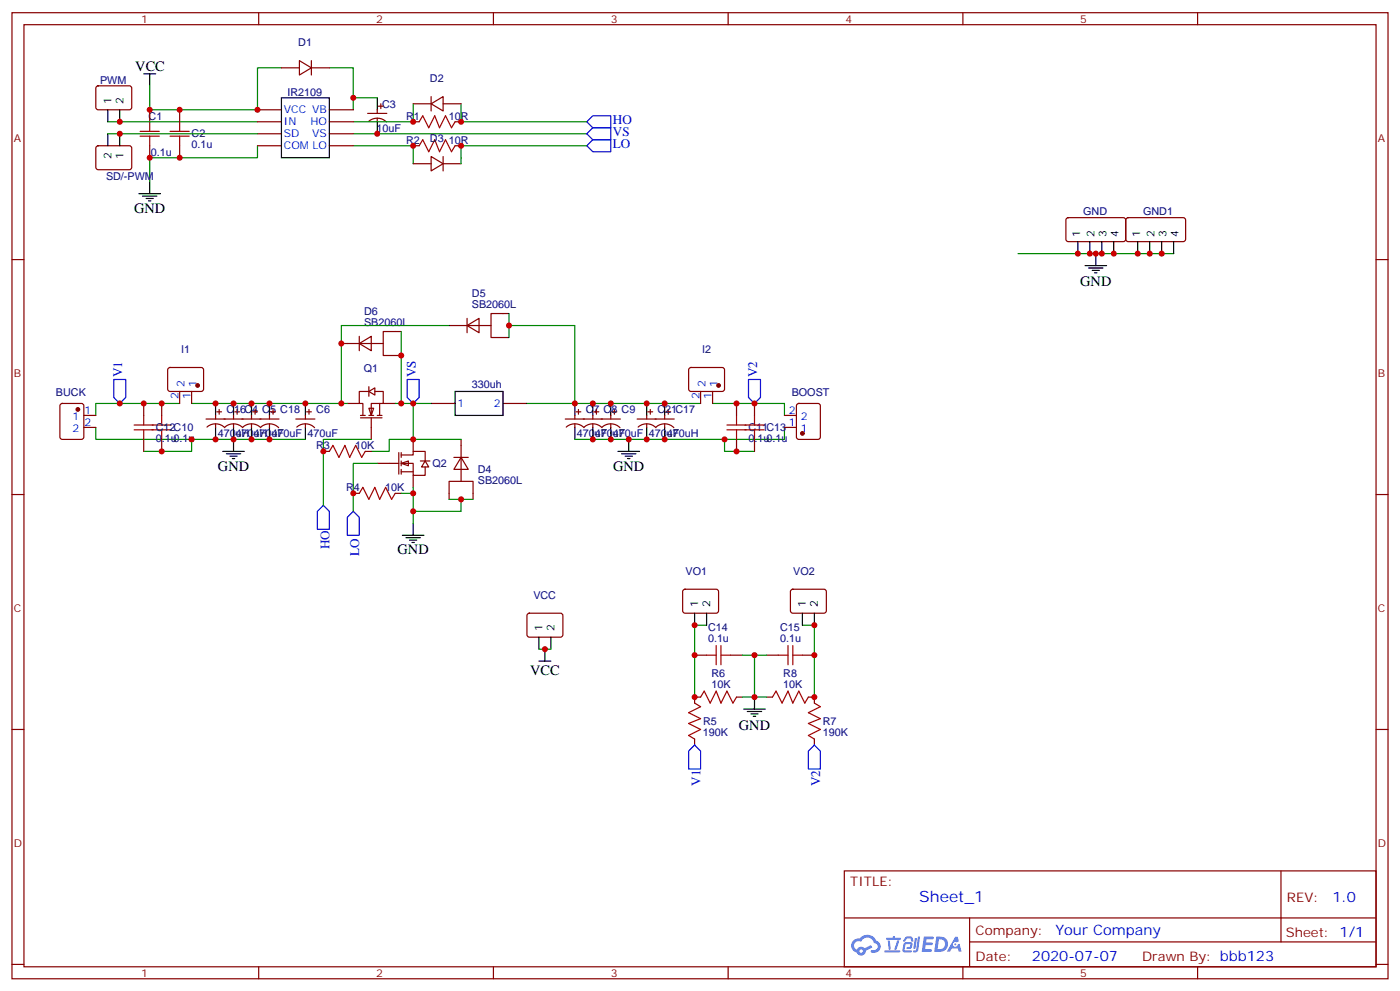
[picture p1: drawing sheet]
<svg xmlns="http://www.w3.org/2000/svg" width="412mm" height="292mm" viewBox="0 0 412 292" stroke-linecap="round" stroke-linejoin="round" font-family="sans-serif">
<g fill="none" stroke="#870000" stroke-width=".35">
<path d="M3.5 3.7h405.4v284.4h-405.4zM7.1 7.3h398.2v277.3h-398.2zM76.2 3.7v3.6M145.3 3.7v3.6M214.5 3.7v3.6M283.6 3.7v3.6M352.8 3.7v3.6M3.5 76.4h3.6M405.3 76.4h3.6M3.5 145.6h3.6M405.3 145.6h3.6M3.5 214.7h3.6"/>
<path d="M405.3 214.7h3.6M248.7 256.3h156.6v28.3h-156.6zM377.3 256.4v20.8M248.7 270.2h156.5M285.6 277.2h119.6M285.6 270.2v14.1M3.5 283.8h3.6M76.2 284.6v3.5M145.3 284.6v3.5M214.5 284.6v3.5M283.6 284.6v3.5M352.8 284.6v3.5"/>
<path d="M405.3 283.8h3.6"/>
</g>
<g fill="#5487ff">
<path d="M272.1 275.7h2.6l.3 .2-.1 .5-2 .1-.1 .9h1.6l.4 .4-.4 .4h-1.7l-.2 1.2h1.8l.3 .4-.2 .3h-2.9z"/>
<path d="M281.4 275.7h.7l.4 1.3-.7 .4a.74 .74 0 0 0-1.1 .3 .74 .74 0 0 0 .5 1 .74 .74 0 0 0 .9-.7l.5-.2 .7 2.3h-.9l-.2-.9h-1.9l-.5 .9h-.9z"/>
<path d="M269.5 276.1h.6l-.4 2.9a.31 .31 0 0 1-.3 .3 .31 .31 0 0 1-.3-.3z"/>
<path d="M270.4 275.6h.6l-.5 4a.89 .89 0 0 1-.7 .7 .89 .89 0 0 1-.9-.3l1-.5z"/>
<path d="M266.8 275.8l.6-.2 1.2 .1 .5 1.3-.6 .1-.4-.9-1 .1a.95 .95 0 0 1-1 .8l-.1-.2z"/>
<path d="M266.4 277.5l1.8-.2a1.04 1.04 0 0 1 .6 1.1 1.04 1.04 0 0 1-.8 .9h-.7a.29 .29 0 0 1-.3-.3 .29 .29 0 0 1 .3-.3h.7l.2-.8h-1.4l-.4 1.8h1.9a.29 .29 0 0 1 .3 .4 .29 .29 0 0 1-.3 .2h-2l-.4-.3 .2-2.1z"/>
<path d="M260.5 279.7h4.4a.3 .3 0 0 1 .3 .3 .3 .3 0 0 1-.3 .3h-4.3z"/>
<path d="M264.3 276.8h.6l-.5 1.7a1.02 1.02 0 0 1-.7 1.1l-.2-.3z"/>
<path d="M261.5 276.8h.6l.3 2.4-.3 .3-.3-.2z"/>
<path d="M261.1 276h1.9l.2-.5h.5l-.1 .5h1.5a.29 .29 0 0 1 .3 .3 .29 .29 0 0 1-.3 .3h-3.9z"/>
<path d="M275.8 275.7l-.6 4.4h1.4a2.27 2.27 0 0 0 2.7-2.2 2.27 2.27 0 0 0-2.7-2.2zM276.6 276.5a1.5 1.5 0 0 1 1.8 1.5 1.5 1.5 0 0 1-1.9 1.4h-.3z"/>
<path d="M251.4 276.8a2.09 2.09 0 0 0 1 3.6 1.37 1.37 0 0 0 1.5 .8 1.37 1.37 0 0 0 1.1-1.4l2-.9-.5-.7-1.8 .9a1.4 1.4 0 0 0-2.3 .4 1.32 1.32 0 0 1-.6-1.8 1.32 1.32 0 0 1 1.9-.5 2.02 2.02 0 0 1 2-1.2 2.02 2.02 0 0 1 1.8 1.6 1.09 1.09 0 0 1 1.1 1.3 1.09 1.09 0 0 1-1.6 .7 .41 .41 0 0 0-.5 .4 .41 .41 0 0 0 .4 .4 1.89 1.89 0 0 0 2.4-1.1 1.89 1.89 0 0 0-1.2-2.5 2.98 2.98 0 0 0-5-.6l-1 .2zM253.2 280a.52 .52 0 0 1 1 0 .52 .52 0 0 1-1 0z"/>
<circle cx="281.4" cy="277.9" r=".28"/>
</g>
<path d="M31.7 32.3v3.5M35.3 32.3v3.5M42.3 21.7h3.6M44.1 21.7v3.6M111.1 28.8v3.5M111.1 35.8v3.6M40.9 57h6.4M42 57.7h4.2M43 58.4h2.2M43.7 59.1h.7M44.1 53.5v3.5" fill="none" stroke="#000" stroke-width=".35"/>
<path d="M41.3 38.7h5.6M44.1 35.8v2.9M123.5 35.8l1-1.7 1.8 3.5 1.8-3.5 1.4 3.5 1.7-3.5 1.8 3.5 1.1-1.8M41.3 40.1h5.6M44.1 40.1v2.8M123.5 42.9l1-1.8 1.8 3.6 1.8-3.6 1.4 3.6 1.7-3.6 1.8 3.6 1.1-1.8" fill="none" stroke="#a10000" stroke-width=".35"/>
<g fill="none" stroke="#870000" stroke-width=".35">
<path d="M28.5 25.5l.4-.2h9.5l.4 .7-.1 5.9-.6 .4-9.4-.1-.5-.6v-5.6zM44.1 32.3v3.5M108.3 33.4h5.6M108.6 35.8a3.8 3.8 0 0 1 5.2 .1M111.1 32.3v1.1M111.1 34.8v1M111.5 31.3h1.4M112.2 30.6v1.4M121.7 35.8h1.8M134.1 35.8h1.7M44.1 42.9v3.5M121.7 42.9h1.8"/>
<path d="M134.1 42.9h1.7"/>
</g>
<path d="M97 20h7.1v12.3M31.7 35.8h44.1M104.1 39.4h68.8M104.1 28.8h7M121.7 30.6v5.2h-17.6M75.8 42.9v3.5h-31.7v7.1M104.1 42.9h17.6v5.3" fill="none" stroke="#008700" stroke-width=".35"/>
<path d="M172.9 35.8l1.7-1.7h5.3v3.5h-5.3zM172.9 42.9l1.7-1.8h5.3v3.6h-5.3z" fill="none" stroke="#00f" stroke-width=".35"/>
<g fill="#fff" stroke="#870000" stroke-width=".35">
<path d="M108.7 120.2h1.4l-.7 2.1z"/>
<path d="M108.7 115.2l1.7-1v2.1z"/>
</g>
<path d="M102.3 118.7h3.5M108.7 115.2h-2.9v3.5h1.1v3.6M108.7 113.8v2.8M110.4 115.2h2.5v3.5h-3.5v3.6M111.8 118.7v3.6M112.9 118.7h3.5M106.2 123h6.3M106.2 122.3h1.4M108.7 122.3h1.4M109.4 123v6.3M111.1 122.3h1.4" fill="none" stroke="#870000" stroke-width=".35"/>
<g fill="#fff" stroke="#870000" stroke-width=".35">
<path d="M118.2 136.4l2.1-.7v1.4z"/>
<path d="M125.2 135.7l1.1 1.7h-2.1z"/>
</g>
<g fill="none" stroke="#870000" stroke-width=".35">
<path d="M82.9 20h5.3M88.2 17.9l3.5 2.1-3.5 2.1zM91.7 17.9v4.2M91.7 20h5.3M52.9 32.3v3.5M75.8 32.3h7.1M75.8 35.8h7.1M75.8 39.4h7.1M97 32.3h7.1M97 35.8h7.1M97 39.4h7.1M121.7 30.6h5.3"/>
<path d="M127 30.6l3.5-2.2v4.3zM127 28.4v4.3M130.5 30.6h5.3M28.5 43.1l.4-.2 9.5 .1 .4 .6-.1 5.9-.6 .5-9.4-.1-.5-.7v-5.6zM52.9 42.9v3.5M75.8 42.9h7.1M97 42.9h7.1M121.7 48.2h5.3M127 46.1l3.5 2.1-3.5 2.1zM130.5 46.1v4.2M130.5 48.2h5.3M314.2 64.3l.5-.2h16.5l.4 .7-.1 5.9-.6 .4h-16.5l-.4-.7v-5.6z"/>
<path d="M331.8 64.3l.5-.2h16.5l.4 .7v5.9l-.7 .4h-16.5l-.4-.7v-5.6zM105.8 99v4.2M118.2 97.6h-5.3v7h5.3M132.3 95.8h12.3M137.6 95.8l3.5-2.1v4.2zM137.6 93.7v4.2M149.9 92.3h-5.3v7h5.3M17.9 119l.4-.3h5.7l.6 .5 .1 9.4-.5 .7h-5.9l-.6-.4-.1-9.4zM42.3 118.7v3.6M47.6 118.7v3.6M49.6 108.4l.5-.2h9.4l.5 .7-.1 5.9-.6 .4h-9.5l-.4-.7v-5.6zM52.9 115.2v3.5"/>
<path d="M56.4 115.2v3.5M100.5 101.1h12.4M105.8 101.1l3.6-2.1v4.2zM127 118.7h7.1M148.2 118.7h7M203.1 108.4l.5-.2h9.4l.4 .7v5.9l-.7 .4h-9.4l-.5-.7v-5.6zM206.4 115.2v3.5M209.9 115.2v3.5M217 118.7v3.6M222.2 118.7v3.6M234.8 119l.5-.3h5.6l.7 .5 .1 9.4-.5 .7h-5.9l-.6-.4-.1-9.4zM24.7 125.8h3.5"/>
<path d="M24.7 122.3h3.5M42.3 129.3v3.6M47.6 129.3v3.6M60.7 123.3h21.5M61 125.7a3.8 3.8 0 0 1 5.2 .2M63.5 122.3v1M63.5 124.7v1.1M63.9 121.2h1.4M64.6 120.5v1.4M66.3 125.7a3.8 3.8 0 0 1 5.2 .2M68.8 122.3v1M68.8 124.7v1.1"/>
<path d="M69.1 121.2h1.5M69.8 120.5v1.4M71.5 125.7a3.8 3.8 0 0 1 5.3 .2M74.1 122.3v1M74.1 124.7v1.1M74.4 121.2h1.4M75.1 120.5v1.4M76.8 125.7a3.8 3.8 0 0 1 5.3 .2M79.4 122.3v1M79.4 124.7v1.1M79.7 121.2h1.4M80.4 120.5v1.4"/>
<path d="M87.1 123.3h5.7M87.4 125.7a3.8 3.8 0 0 1 5.3 .2M90 122.3v1M90 124.7v1.1M90.3 121.2h1.4M91 120.5v1.4M95.2 132.9h1.8M107.6 132.9h1.8M111.1 136.4h6.4M117.5 133.2v6.4M118.2 133.9h3.5v-1h3.5v2.8M118.2 136.4h3.5v3.5h3.5v-2.5"/>
<path d="M118.2 138.9h3.5M118.2 133.2v1.4M118.2 135.7v1.4M118.2 138.1v1.5M121.7 129.3v3.6M121.7 139.9v3.5M123.8 135.7h2.8M133.7 134.6h4.2M135.8 134.6l2.1 3.5h-4.2zM135.8 129.3v12.4M166.5 123.3h16.2M166.8 125.7a3.8 3.8 0 0 1 5.2 .2"/>
<path d="M169.3 122.3v1M169.3 124.7v1.1M169.7 121.2h1.4M170.4 120.5v1.4M172.1 125.7a3.8 3.8 0 0 1 5.2 .2M174.6 122.3v1M174.6 124.7v1.1M175 121.2h1.4M175.7 120.5v1.4M177.4 125.7a3.8 3.8 0 0 1 5.2 .2M179.9 122.3v1M179.9 124.7v1.1"/>
<path d="M180.3 121.2h1.4M181 120.5v1.4M187.7 123.3h10.9M188 125.7a3.8 3.8 0 0 1 5.2 .2M190.5 122.3v1M190.5 124.7v1.1M190.9 121.2h1.4M191.6 120.5v1.4M193.3 125.7a3.8 3.8 0 0 1 5.2 .2M195.8 122.3v1M195.8 124.7v1.1M196.1 121.2h1.5"/>
<path d="M196.8 120.5v1.4M217 129.3v3.6M222.2 129.3v3.6M231.1 125.8h3.5M231.1 122.3h3.5M104.1 145.2h1.7M116.4 145.2h1.8M132.3 147v-5.3h7v5.3M201.3 173.6l.5-.2 9.4 .1 .5 .6-.1 6-.6 .4-9.5-.1-.4-.6v-5.7zM233.1 173.6l.4-.2 9.5 .1 .4 .6v6l-.7 .4-9.4-.1-.5-.6v-5.7zM155.5 180.7l.4-.2h9.5l.4 .7-.1 5.9-.6 .4h-9.4l-.5-.7v-5.6zM204.6 192.8h3.5"/>
<path d="M215.2 192.8h3.5M225.8 192.8h3.5M236.4 192.8h3.5M204.6 217.5v1.8M206.4 205.2h-1.8v1.7M217 205.2h1.7M225.8 205.2h1.7M238.1 205.2h1.8v1.7M239.9 217.5v1.8"/>
</g>
<g fill="none" stroke="#000" stroke-width=".35">
<path d="M31.7 39.4v3.5M35.3 39.4v3.5M82.9 28.8h14.1v17.6h-14.1zM317.5 71.1v3.5M319.6 78.2h6.4M320.7 78.9h4.2M321 71.1v3.5M321.7 79.6h2.1M322.8 74.6v3.6M324.6 71.1v3.5M328.1 71.1v3.5M335.1 71.1v3.5"/>
<path d="M338.7 71.1v3.5M342.2 71.1v3.5M345.7 71.1v3.5M322.4 80.3h.7M63.5 118.7v3.6M68.8 118.7v3.6M74.1 118.7v3.6M79.4 118.7v3.6M90 118.7v3.6M134.1 115.2h14.1v7.1h-14.1zM169.3 118.7v3.6M174.6 118.7v3.6"/>
<path d="M179.9 118.7v3.6M190.5 118.7v3.6M195.8 118.7v3.6M63.5 125.8v3.5M65.6 132.9h6.4M66.7 133.6h4.2M67.7 134.3h2.1M68.4 135h.7M68.8 125.8v7.1M74.1 125.8v3.5M79.4 125.8v3.5M90 125.8v3.5"/>
<path d="M169.3 125.8v3.5M174.6 125.8v3.5M179.9 125.8v3.5M182 132.9h6.4M183.1 133.6h4.2M184.1 134.3h2.2M184.9 135h.7M185.2 129.3v3.6M190.5 125.8v3.5M195.8 125.8v3.5M118.5 157.6h6.4M119.6 158.3h4.2"/>
<path d="M120.6 159h2.2M121.4 159.7h.7M121.7 154v3.6M158.7 187.5v3.6M158.7 194.6h3.6M160.5 191.1v3.5M162.3 187.5v3.6M204.6 180.5v3.5M208.1 180.5v3.5M236.4 180.5v3.5M239.9 180.5v3.5M219.1 208.7h6.3"/>
<path d="M220.1 209.4h4.3M221.2 210.1h2.1M221.9 210.8h.7M222.2 205.2v3.5"/>
</g>
<path d="M172.9 39.4l1.7-1.8h5.3v3.5h-5.3zM33.5 111.7h3.5v5.3l-1.7 1.7-1.8-1.7zM119.9 111.7h3.6v5.3l-1.8 1.7-1.8-1.7zM220.5 111.7h3.5v5.3l-1.8 1.7-1.7-1.7zM95.2 148.7l1.8 1.8v5.3h-3.5v-5.3zM104.1 150.5l1.7 1.8v5.3h-3.5v-5.3zM204.6 219.3l1.8 1.8v5.2h-3.6v-5.2zM239.9 219.3l1.8 1.8v5.2h-3.6v-5.2z" fill="none" stroke="#00f" stroke-width=".35"/>
<g fill="none" stroke="#008700" stroke-width=".35">
<path d="M82.9 20h-7.1v12.3h-31.7v-7M31.7 39.4h44.1M135.8 30.6v5.2h37.1M172.9 42.9h-37.1v5.3M299.9 74.6h45.8M118.2 97.6v21.1M132.3 95.8h-31.8v22.9M149.9 95.8h19.4v22.9M149.9 92.3v7M52.9 118.7h-24.7v3.6M56.4 118.7h45.9M116.4 118.7h10.6"/>
<path d="M121.7 118.7v10.6h-7v3.6h-5.3M155.2 118.7h51.2M209.9 118.7h21.2v3.6M28.2 125.8v3.5h61.8M56.4 129.3v3.6h-14.1M109.4 129.3h-14.2v19.4M111.1 136.4h-7v14.1M121.7 129.3h14.1M213.4 129.3v3.6h8.8M231.1 125.8v3.5h-61.8M118.2 145.2h3.5M121.7 143.4v10.6"/>
<path d="M132.3 147h7M135.8 147v3.5h-14.1M158.7 191.1h3.6M208.1 184h-3.5v21.2M218.7 192.8h7.1M222.2 192.8v12.4M236.4 184h3.5v21.2M218.7 205.2h7.1"/>
</g>
<g fill="none" stroke="#a10000" stroke-width=".35">
<path d="M50.1 38.7h5.6M52.9 35.8v2.9M50.1 40.1h5.6M52.9 40.1v2.8M39.5 126.5h10.9M39.5 125.1h10.9M42.3 122.3v2.8M42.3 126.5v2.8M47.6 122.3v2.8M47.6 126.5v2.8M97 132.9l1.1-1.8 1.7 3.5 1.8-3.5 1.4 3.5 1.8-3.5 1.7 3.5 1.1-1.7M214.1 126.5h11"/>
<path d="M214.1 125.1h11M217 122.3v2.8M217 126.5v2.8M222.2 122.3v2.8M222.2 126.5v2.8M105.8 145.2l1.1-1.8 1.8 3.6 1.7-3.6 1.4 3.6 1.8-3.6 1.8 3.6 1-1.8M208.1 192.8h2.9M211 190v5.7M212.4 190v5.7M212.4 192.8h2.8M229.3 192.8h2.8M232.1 190v5.7"/>
<path d="M233.5 192.8h2.9M233.5 190v5.7M204.6 206.9l1.8 1.1-3.6 1.8 3.6 1.7-3.6 1.4 3.6 1.8-3.6 1.8 1.8 1M206.4 205.2l1-1.8 1.8 3.5 1.8-3.5 1.4 3.5 1.7-3.5 1.8 3.5 1.1-1.7M227.5 205.2l1.1-1.8 1.8 3.5 1.7-3.5 1.4 3.5 1.8-3.5 1.8 3.5 1-1.7M239.9 206.9l1.8 1.1-3.6 1.8 3.6 1.7-3.6 1.4 3.6 1.8-3.6 1.8 1.8 1"/>
</g>
<g fill="#870000" stroke="#870000" stroke-width=".35">
<circle cx="58.2" cy="113.5" r=".53"/>
<circle cx="211.7" cy="113.5" r=".53"/>
<circle cx="22.9" cy="120.5" r=".53"/>
<circle cx="236.4" cy="127.6" r=".53"/>
</g>
<g fill="#c00">
<circle cx="68.8" cy="118.7" r=".88"/>
<circle cx="75.8" cy="32.3" r=".88"/>
<circle cx="160.5" cy="191.1" r=".88"/>
<circle cx="222.3" cy="205.2" r=".88"/>
<circle cx="204.6" cy="205.2" r=".88"/>
<circle cx="121.7" cy="145.2" r=".88"/>
<circle cx="104.1" cy="145.2" r=".88"/>
<circle cx="121.7" cy="129.3" r=".88"/>
<circle cx="95.3" cy="132.9" r=".88"/>
<circle cx="185.2" cy="129.3" r=".88"/>
<circle cx="68.8" cy="129.3" r=".88"/>
<circle cx="111.1" cy="39.4" r=".88"/>
<circle cx="121.7" cy="42.9" r=".88"/>
<circle cx="121.7" cy="35.8" r=".88"/>
<circle cx="35.3" cy="35.8" r=".88"/>
<circle cx="104.1" cy="28.8" r=".88"/>
<circle cx="121.7" cy="118.7" r=".88"/>
<circle cx="169.3" cy="118.7" r=".88"/>
<circle cx="239.9" cy="205.2" r=".88"/>
<circle cx="324.6" cy="74.6" r=".88"/>
<circle cx="321" cy="74.6" r=".88"/>
<circle cx="322.8" cy="74.6" r=".88"/>
<circle cx="90" cy="118.7" r=".88"/>
<circle cx="239.9" cy="184" r=".88"/>
<circle cx="204.6" cy="184" r=".88"/>
<circle cx="222.3" cy="118.7" r=".88"/>
<circle cx="35.3" cy="118.7" r=".88"/>
<circle cx="121.7" cy="150.5" r=".88"/>
<circle cx="135.8" cy="147" r=".88"/>
<circle cx="328.1" cy="74.6" r=".88"/>
<circle cx="335.1" cy="74.6" r=".88"/>
<circle cx="338.7" cy="74.6" r=".88"/>
<circle cx="342.2" cy="74.6" r=".88"/>
<circle cx="100.5" cy="118.7" r=".88"/>
<circle cx="56.4" cy="129.3" r=".88"/>
<circle cx="217" cy="118.7" r=".88"/>
<circle cx="213.4" cy="129.3" r=".88"/>
<circle cx="47.6" cy="118.7" r=".88"/>
<circle cx="42.3" cy="118.7" r=".88"/>
<circle cx="217" cy="132.9" r=".88"/>
<circle cx="47.6" cy="132.9" r=".88"/>
<circle cx="44.1" cy="32.3" r=".88"/>
<circle cx="44.1" cy="46.4" r=".88"/>
<circle cx="52.9" cy="46.4" r=".88"/>
<circle cx="52.9" cy="32.3" r=".88"/>
<circle cx="204.6" cy="192.8" r=".88"/>
<circle cx="239.9" cy="192.8" r=".88"/>
<circle cx="222.3" cy="192.8" r=".88"/>
<circle cx="35.3" cy="39.4" r=".88"/>
<circle cx="135.8" cy="35.8" r=".88"/>
<circle cx="135.8" cy="42.9" r=".88"/>
<circle cx="118.2" cy="118.7" r=".88"/>
<circle cx="118.2" cy="104.6" r=".88"/>
<circle cx="100.5" cy="101.1" r=".88"/>
<circle cx="149.9" cy="95.8" r=".88"/>
<circle cx="74.1" cy="118.7" r=".88"/>
<circle cx="74.1" cy="129.3" r=".88"/>
<circle cx="63.5" cy="118.7" r=".88"/>
<circle cx="63.5" cy="129.3" r=".88"/>
<circle cx="79.4" cy="129.3" r=".88"/>
<circle cx="79.4" cy="118.7" r=".88"/>
<circle cx="174.6" cy="118.7" r=".88"/>
<circle cx="174.6" cy="129.3" r=".88"/>
<circle cx="179.9" cy="118.7" r=".88"/>
<circle cx="179.9" cy="129.3" r=".88"/>
<circle cx="190.5" cy="118.7" r=".88"/>
<circle cx="190.5" cy="129.3" r=".88"/>
<circle cx="195.8" cy="118.7" r=".88"/>
<circle cx="195.8" cy="129.3" r=".88"/>
<circle cx="317.5" cy="74.6" r=".88"/>
</g>
<text font-size="4.6" fill="#00f" x="270.8" y="265.4">Sheet_1</text>
<g font-size="4.2">
<text x="39.9" y="21">VCC</text>
<text x="39.5" y="62.7">GND</text>
<text x="318.2" y="84.2">GND</text>
<text x="64.2" y="138.5">GND</text>
<text x="180.6" y="138.5">GND</text>
<text x="117.1" y="163.2">GND</text>
<text x="156.2" y="198.6">VCC</text>
<text x="217.7" y="214.8">GND</text>
</g>
<g font-size="4.2" fill="#00f">
<text x="392.5" y="265.6">1.0</text>
<text x="310.9" y="275.2">Your Company</text>
<text x="304" y="283">2020-07-07</text>
</g>
<g font-size="3.9" fill="#00f">
<text x="180.5" y="36.6">HO</text>
<text x="180.5" y="40.1">VS</text>
<text x="180.5" y="43.6">LO</text>
<text x="36" y="111.1" transform="rotate(-90 36 111.1)">V1</text>
<text x="122.5" y="111.1" transform="rotate(-90 122.5 111.1)">VS</text>
<text x="223" y="111.1" transform="rotate(-90 223 111.1)">V2</text>
<text x="97" y="161.6" transform="rotate(-90 97 161.6)">HO</text>
<text x="105.8" y="163.6" transform="rotate(-90 105.8 163.6)">LO</text>
<text x="206.3" y="231.2" transform="rotate(-90 206.3 231.2)">V1</text>
<text x="241.6" y="231.4" transform="rotate(-90 241.6 231.4)">V2</text>
</g>
<g font-size="3.9" fill="#800">
<text x="250.5" y="260.9">TITLE:</text>
<text x="379.1" y="265.6">REV:</text>
<text x="287.4" y="275.1">Company:</text>
<text x="378.7" y="275.7">Sheet: 1/1</text>
<text x="287.4" y="282.8">Date:</text>
<text x="336.4" y="282.9">Drawn By: bbb123</text>
</g>
<g font-size="3.2" fill="#800">
<text x="41.6" y="6.7">1</text>
<text x="110.8" y="6.7">2</text>
<text x="179.9" y="6.7">3</text>
<text x="249.1" y="6.7">4</text>
<text x="318.2" y="6.7">5</text>
<text x="4.1" y="41.8">A</text>
<text x="405.9" y="41.8">A</text>
<text x="4.1" y="111">B</text>
<text x="405.9" y="111">B</text>
<text x="4.1" y="180.1">C</text>
<text x="405.9" y="180.1">C</text>
<text x="4.1" y="249.3">D</text>
<text x="405.9" y="249.3">D</text>
<text x="41.6" y="287.5">1</text>
<text x="110.8" y="287.5">2</text>
<text x="179.9" y="287.5">3</text>
<text x="249.1" y="287.5">4</text>
<text x="318.2" y="287.5">5</text>
</g>
<g font-size="3.2" fill="#000080">
<text x="87.9" y="13.6">D1</text>
<text x="29.5" y="24.6">PWM</text>
<text x="84.7" y="28.2">IR2109</text>
<text x="126.7" y="24.2">D2</text>
<text x="43.8" y="35.2">C1</text>
<text x="112.6" y="31.7">C3</text>
<text x="119.6" y="35.2">R1</text>
<text x="132.3" y="35.2">10R</text>
<text x="56.4" y="40.4">C2</text>
<text x="110.9" y="38.8">10uF</text>
<text x="126.7" y="41.8">D3</text>
<text x="44.4" y="45.8">0.1u</text>
<text x="56.4" y="43.6">0.1u</text>
<text x="119.6" y="42.3">R2</text>
<text x="132.3" y="42.3">10R</text>
<text x="31.2" y="52.8">SD/-PWM</text>
<text x="319.1" y="63.4">GND</text>
<text x="336.7" y="63.4">GND1</text>
<text x="139" y="87.4">D5</text>
<text x="107.3" y="95.8">SB2060L</text>
<text x="107.3" y="92.7">D6</text>
<text x="139" y="90.5">SB2060L</text>
<text x="53.4" y="103.9">I1</text>
<text x="206.9" y="103.9">I2</text>
<text x="107.2" y="109.5">Q1</text>
<text x="16.5" y="116.4">BUCK</text>
<text x="139" y="114.2">330uh</text>
<text x="233.2" y="116.4">BOOST</text>
<text x="66.7" y="121.7">C16C4 C5 C18</text>
<text x="93.2" y="121.7">C6</text>
<text x="172.5" y="121.7">C7 C8 C9</text>
<text x="193.7" y="121.7">C21C17</text>
<text x="45.9" y="130">0.1u0.1u</text>
<text x="45.9" y="126.9">C12C10</text>
<text x="64.1" y="128.7">470uH</text>
<text x="69.4" y="128.7">470uH</text>
<text x="74.7" y="128.7">470uF</text>
<text x="80" y="128.7">470uF</text>
<text x="90.6" y="128.7">470uF</text>
<text x="170" y="128.7">470uF</text>
<text x="175.2" y="128.7">470uF</text>
<text x="180.5" y="128.7">470uF</text>
<text x="191.1" y="128.7">470uF</text>
<text x="196.4" y="128.7">470uH</text>
<text x="220.5" y="130">0.1u0.1u</text>
<text x="220.5" y="126.9">C11C13</text>
<text x="93.1" y="132.2">R3</text>
<text x="104.7" y="132.2">10K</text>
<text x="127.4" y="137.5">Q2</text>
<text x="140.8" y="142.4">SB2060L</text>
<text x="140.8" y="139.4">D4</text>
<text x="102" y="144.6">R4</text>
<text x="113.5" y="144.6">10K</text>
<text x="201.9" y="169.1">VO1</text>
<text x="233.7" y="169.1">VO2</text>
<text x="157.1" y="176.3">VCC</text>
<text x="208.6" y="185.7">C14</text>
<text x="229.8" y="185.8">C15</text>
<text x="208.6" y="188.9">0.1u</text>
<text x="229.8" y="188.9">0.1u</text>
<text x="209.6" y="202.4">10K</text>
<text x="209.6" y="199.1">R6</text>
<text x="230.7" y="202.4">10K</text>
<text x="230.7" y="199.1">R8</text>
<text x="207.1" y="213.4">R5</text>
<text x="242.4" y="213.4">R7</text>
<text x="207.1" y="216.6">190K</text>
<text x="242.4" y="216.6">190K</text>
</g>
<g font-size="3.2">
<text x="32.8" y="30.6" transform="rotate(-90 32.8 30.6)">1</text>
<text x="36.3" y="30.6" transform="rotate(-90 36.3 30.6)">2</text>
<text x="32.8" y="46.7" transform="rotate(-90 32.8 46.7)">2</text>
<text x="36.3" y="46.7" transform="rotate(-90 36.3 46.7)">1</text>
<text x="318.2" y="69.8" transform="rotate(-90 318.2 69.8)">1</text>
<text x="322.4" y="69.8" transform="rotate(-90 322.4 69.8)">2</text>
<text x="326" y="69.8" transform="rotate(-90 326 69.8)">3</text>
<text x="329.5" y="69.8" transform="rotate(-90 329.5 69.8)">4</text>
<text x="335.8" y="69.8" transform="rotate(-90 335.8 69.8)">1</text>
<text x="340.1" y="69.8" transform="rotate(-90 340.1 69.8)">2</text>
<text x="343.6" y="69.8" transform="rotate(-90 343.6 69.8)">3</text>
<text x="347.1" y="69.8" transform="rotate(-90 347.1 69.8)">4</text>
<text x="205.7" y="178.7" transform="rotate(-90 205.7 178.7)">1</text>
<text x="209.2" y="178.7" transform="rotate(-90 209.2 178.7)">2</text>
<text x="237.4" y="178.7" transform="rotate(-90 237.4 178.7)">1</text>
<text x="240.9" y="178.7" transform="rotate(-90 240.9 178.7)">2</text>
<text x="159.8" y="185.8" transform="rotate(-90 159.8 185.8)">1</text>
<text x="163.3" y="185.8" transform="rotate(-90 163.3 185.8)">2</text>
</g>
<g font-size="3.2" fill="#00f">
<text x="83.6" y="33.4">VCC VB</text>
<text x="83.6" y="36.9">IN</text>
<text x="83.6" y="40.4">SD</text>
<text x="91.4" y="36.9">HO</text>
<text x="92" y="40.4">VS</text>
<text x="83.6" y="44">COM LO</text>
<text x="54.3" y="113.9" transform="rotate(-90 54.3 113.9)">2</text>
<text x="57.9" y="113.9" transform="rotate(-90 57.9 113.9)">1</text>
<text x="207.8" y="113.9" transform="rotate(-90 207.8 113.9)">2</text>
<text x="211.3" y="113.9" transform="rotate(-90 211.3 113.9)">1</text>
<text x="52.6" y="117.4" transform="rotate(-90 52.6 117.4)">2</text>
<text x="56.1" y="117.4" transform="rotate(-90 56.1 117.4)">1</text>
<text x="134.8" y="119.8">1</text>
<text x="145.4" y="119.8">2</text>
<text x="206" y="117.4" transform="rotate(-90 206 117.4)">2</text>
<text x="209.5" y="117.4" transform="rotate(-90 209.5 117.4)">1</text>
<text x="21.4" y="123.7">1</text>
<text x="24.9" y="125.4">2</text>
<text x="24.9" y="121.9">1</text>
<text x="232.4" y="121.9">2</text>
<text x="232.4" y="125.4">1</text>
<text x="235.9" y="123.7">2</text>
<text x="21.4" y="127.2">2</text>
<text x="235.9" y="127.2">1</text>
</g>
</svg>
